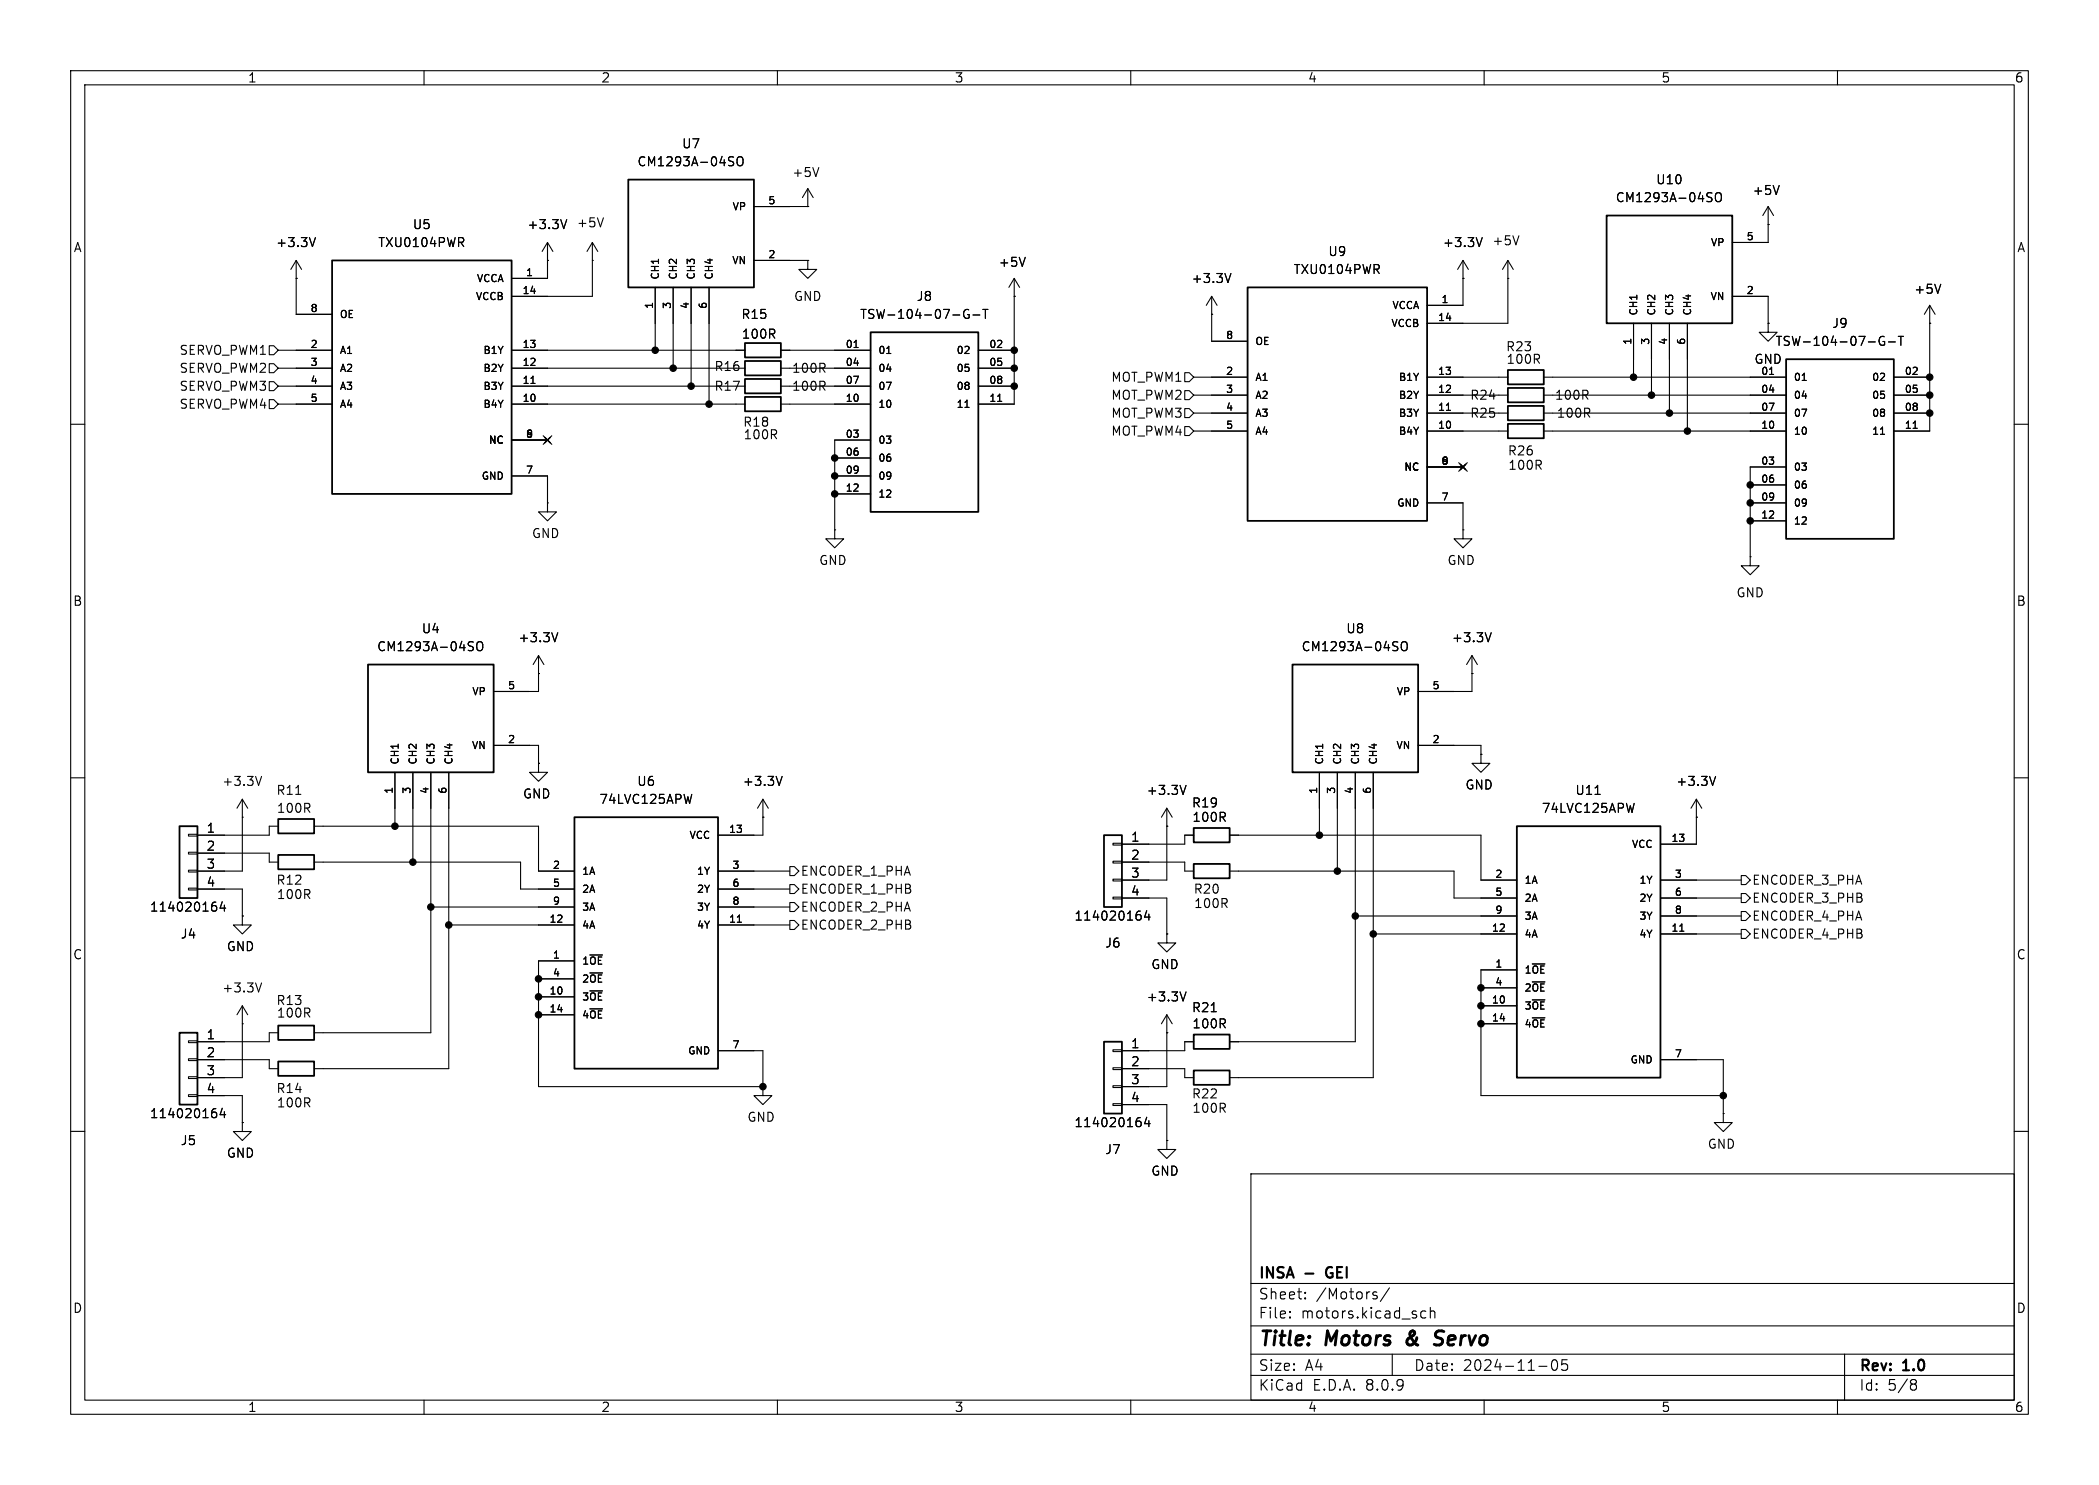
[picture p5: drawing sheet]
<svg xmlns="http://www.w3.org/2000/svg" width="297mm" height="210mm" viewBox="0 0 297 210" stroke-linecap="round" stroke-linejoin="round" font-family="sans-serif">
<g fill="none" stroke="#000" stroke-width=".15">
<path d="M10 10h277v190h-277zM12 12h273v186h-273zM60 10v2M110 10v2M160 10v2M210 10v2M260 10v2M41.9 39.4h.1M41.9 36.8l-.8 1.3M41.9 36.8v7.7h5.1M41.9 36.8l.8 1.3M44.6 33.6l-.4 1.3"/>
<path d="M65.2 34.3l.4 .6M65.6 33.7v.4M77.5 36.8h.1M77.5 34.3v5.1h-5.1M77.5 34.3l-.8 1.3M77.5 34.3l.7 1.3M80.2 31.1l-.4 1.2M83.8 36.8h.1M83.8 34.3v7.6h-11.4M83.8 34.3l-.7 1.3M83.8 34.3l.8 1.3M85.4 30.8l-.4 1.3"/>
<path d="M103.3 22.2h.5M103.6 22.8l.2 .3-.1 .2-.1 .1M104.5 22.2a.42 .42 0 0 1 .4 0 .42 .42 0 0 1 .2 .4v.4a.42 .42 0 0 1-.4 .5 .42 .42 0 0 1-.4-.5v-.4zM106.7 36.8h7.6M106.7 29.2h7.6M114.3 36.8v1.3h1.3l-1.3 1.3-1.3-1.3h1.3M114.3 36.8h.1M114.3 29.2h.1M114.3 26.7l-.8 1.2M114.3 26.7v2.5M114.3 26.7l.8 1.2M115.9 23.7l-.5 1.3"/>
<path d="M143.5 39.4v17.8h-5.1M143.5 39.4l-.8 1.2M143.5 39.4l.8 1.2M145.1 36.4l-.5 1.3M174.2 38.7l-.5 1.2M194.7 38.1l.5 .6M195.1 37.5v.5M207 39.4h.1M207 36.8l-.8 1.3M207 36.8v6.4h-5.1M207 36.8l.8 1.3M209.7 33.6l-.4 1.3"/>
<path d="M213.4 39.4h.1M213.4 36.8l-.8 1.3M213.4 36.8v8.9h-11.5M213.4 36.8l.7 1.3M214.9 33.3l-.4 1.3M241.8 27.2l.4 .1M242 27.9l.2 .3v.2l-.2 .1M242.8 27.4a.43 .43 0 0 1 .5-.1 .43 .43 0 0 1 .3 .4v.4a.42 .42 0 0 1-.5 .4 .42 .42 0 0 1-.4-.4zM250.2 31.8h.1M250.2 29.2v5.1h-5.1M250.2 29.2l-.8 1.3M250.2 29.2l.8 1.3"/>
<path d="M251.8 26.2l-.5 1.3M38.1 48.9h.6l.7 .6-.7 .7h-.6zM38.1 51.4h.6l.7 .7-.7 .6h-.6zM38.1 54h.6l.7 .6-.7 .6h-.6zM38.1 56.5h.6l.7 .7-.7 .6h-.6zM39.4 57.2h7.6M39.4 54.6h7.6M39.4 52.1h7.6M39.4 49.5h7.6M72.4 57.2h33M72.4 54.6h33M72.4 52.1h33"/>
<path d="M72.4 49.5h33M75.1 54.2h.6M92.7 40.6v8.9M95.2 40.6v11.5M97.8 40.6v14M100.3 40.6v16.6M110.5 57.2h12.7M110.5 54.6h12.7M110.5 52.1h12.7M110.5 49.5h12.7M120.8 49.1h.6M125.5 50h.5"/>
<path d="M136.5 57.6h.6M137.1 43.8a.62 .62 0 0 0-.8 .5 .62 .62 0 0 0 .5 .7l.3-.1v-.4h-.2M137.7 44.5h.9M138.4 54.6h5.1M138.4 52.1h5.1M138.4 49.5h5.1M139.1 43.8h.7M139.4 43.8v1.2M141.2 56.8h.5M143.5 41.9h.1M167.6 57.8h.7l.6 .6-.6 .7h-.7zM167.6 55.2h.7l.6 .7-.6 .6h-.7z"/>
<path d="M167.6 52.7h.7l.6 .6-.6 .7h-.7zM168.9 58.4h7.6M168.9 55.9h7.6M168.9 53.3h7.6M171.4 44.5h.1M171.4 41.9l-.7 1.3M171.4 41.9v6.4h5.1M171.4 41.9l.8 1.3M201.9 58.4h11.5M201.9 55.9h11.5M201.9 53.3h11.5M204.7 58h.5"/>
<path d="M218.4 58.4h34.3M218.4 55.9h34.3M218.4 53.3h34.3M231.1 45.7v7.6M233.7 45.7v10.2M236.2 45.7v12.7M238.8 45.7v15.3M245.1 41.9h5.1v3.8M250.2 45.7v1.3h1.3l-1.3 1.3-1.3-1.3h1.3M250.2 45.7h.1M250.4 53h.6M255 53.8h.6"/>
<path d="M266.6 47.6a.62 .62 0 0 0-.8 .5 .62 .62 0 0 0 .5 .7l.4-.1v-.4h-.3M267.2 48.4h1M268 58.4h5M268 55.9h5M268 53.3h5M268.6 47.6h.7M269 47.6v1.2M273 45.7h.1M273 43.2l-.7 1.3M273 43.2v17.8h-5M273 43.2l.8 1.3M274.6 40.2l-.4 1.3"/>
<path d="M10 60h2M72.4 62.2h5.1M72.4 67.3h5.1v3.8M76.9 61.6l1.2 1.2M77.5 71.1v1.3h1.2l-1.2 1.3-1.3-1.3h1.3M77.5 71.1h.1M78.1 61.6l-1.2 1.2M118.1 74.9v1.3h1.3l-1.3 1.3-1.3-1.3h1.3M118.1 74.9h.1M118.1 67.3h5.1M118.1 64.8h5.1M118.1 69.9h5.1"/>
<path d="M123.2 62.2h-5.1v12.7M167.6 60.3h.7l.6 .7-.6 .6h-.7zM168.9 61h7.6M201.9 61h11.5M201.9 71.1h5.1v3.8M201.9 66h5.1M206.4 65.4l1.2 1.2M207 74.9v1.3h1.3l-1.3 1.3-1.3-1.3h1.3M207 74.9h.1M207.6 65.4l-1.2 1.2M218.4 61h34.3M247.6 78.7v1.3h1.3l-1.3 1.3-1.2-1.3h1.2"/>
<path d="M247.6 78.7h.1M247.6 71.1h5.1M247.6 68.6h5.1M247.6 73.7h5.1M252.7 66h-5.1v12.7M266.1 61.4h.6M270.7 60.6h.6M285 60h2M66.5 90.7l.5 .1M66.7 91.4l.3 .3-.1 .2-.2 .1M67.5 90.9a.43 .43 0 0 1 .5-.1 .43 .43 0 0 1 .3 .4v.4a.42 .42 0 0 1-.4 .4 .42 .42 0 0 1-.4-.4zM76.2 95.3h.1"/>
<path d="M76.2 92.7v5.1h-6.4M76.2 92.7l-.8 1.3M76.2 92.7l.8 1.3M78.9 89.5l-.4 1.2M197.3 90.7l.5 .1M197.5 91.4l.3 .3-.1 .2-.2 .1M198.3 90.9a.43 .43 0 0 1 .5-.1 .43 .43 0 0 1 .3 .4v.4a.42 .42 0 0 1-.4 .4 .42 .42 0 0 1-.4-.4zM208.3 95.3h.1M208.3 92.7v5.1h-7.6M208.3 92.7l-.8 1.3M208.3 92.7l.7 1.3M211 89.5l-.4 1.2"/>
<path d="M10 110h2M26.7 118h1.2v.2h-1.2zM34.3 115.6h.1M34.3 113l-.8 1.3M34.3 113v10.2h-6.4M34.3 113l.8 1.3M37 109.8l-.4 1.3M39.4 116.8h-1.3v1.3h-10.2M41.8 112.3h.8M44.4 116.8h31.8v6.4h5.1M55.9 109.2v7.6M58.4 109.2v12.7"/>
<path d="M61 109.2v36.9h-16.6M63.5 109.2v41.9h-19.1M69.8 105.4h6.4v2.6M76.2 108v1.2h1.3l-1.3 1.3-1.3-1.3h1.3M76.2 108h.1M97.9 112.3l-.3 1.3M107.9 115.6h.1M107.9 113v5.1h-6.3M107.9 113l-.7 1.3M107.9 113l.8 1.3M110.7 109.8l-.5 1.3M157.5 119.3h1.2v.2h-1.2z"/>
<path d="M165.1 116.8h.1M165.1 114.3v10.2h-6.4M165.1 114.3l-.8 1.3M165.1 114.3l.8 1.3M167.8 111.1l-.4 1.2M168.9 118.1h-1.3v1.3h-8.9M174 118.1h35.5v6.4h5.1M186.7 109.2v8.9M189.2 109.2v14M191.8 109.2v38.1h-17.8M194.3 109.2v43.2h-20.3M200.7 105.4h8.8v1.3"/>
<path d="M209.5 106.7v1.3h1.3l-1.3 1.2-1.2-1.2h1.2M209.5 106.7h.1M225.7 112.3h.7M231.2 113.6l-.3 1.3M240 115.6h.1M240 113v6.4h-5.1M240 113l-.7 1.3M240 113l.8 1.3M242.8 109.8l-.5 1.3M285 110h2M26.7 125.6h1.2v.3h-1.2zM26.7 123.1h1.2v.2h-1.2z"/>
<path d="M26.7 120.5h1.2v.3h-1.2zM27.9 125.7h6.4v3.8M27.9 120.7h10.2v1.2h1.3M30.3 127.6h.2M30.4 128.1l.3 .2v.3l-.3 .2M31.4 127.5l-.3 .9h.8M31.7 128v.8M34.3 129.5v1.3h1.3l-1.3 1.3-1.3-1.3h1.3M34.3 129.5h.1M37 139l-.4 1.3M44.4 121.9h29.3v3.8h7.6M61 128.3h20.3"/>
<path d="M63.5 130.8h17.8M76.2 138.4h5.1M81.3 135.9h-5.1v17.8h31.7M83.5 135.1h1.7M83.5 137.6h1.7M101.6 123.2h10.2M101.6 130.8h10.2M101.6 125.7h10.2M101.6 128.3h10.2M104.3 130.4h.6M111.8 125.1h.6l.6 .6-.6 .7h-.6zM111.8 122.6h.6l.6 .6-.6 .6h-.6z"/>
<path d="M111.8 127.6h.6l.6 .7-.6 .6h-.6zM111.8 130.2h.6l.6 .6-.6 .6h-.6zM157.5 126.9h1.2v.2h-1.2zM157.5 124.3h1.2v.3h-1.2zM157.5 121.8h1.2v.2h-1.2zM158.7 127h6.4v5.1M158.7 121.9h8.9v1.3h1.3M161.1 128.8h.3M161.2 129.3l.3 .3v.3l-.3 .2M162.3 128.8l-.3 .9h.7M162.6 129.3v.8M165.1 132.1v1.3h1.3l-1.3 1.2-1.3-1.2h1.3"/>
<path d="M165.1 132.1h.1M174 123.2h31.7v3.8h8.9M191.8 129.5h22.8M194.3 132.1h20.3M209.5 139.7h5.1M214.6 137.2h-5.1v17.7h34.3M216.8 136.3h1.8M216.8 138.9h1.8M234.9 132.1h11.5M234.9 124.5h11.5M234.9 127h11.5M234.9 129.5h11.5"/>
<path d="M237.7 131.7h.6M246.4 123.8h.6l.6 .7-.6 .6h-.6zM246.4 128.9h.6l.6 .6-.6 .7h-.6zM246.4 131.4h.6l.6 .7-.6 .6h-.6zM246.4 126.4h.6l.6 .6-.6 .6h-.6zM26.7 154.8h1.2v.3h-1.2zM26.7 152.3h1.2v.2h-1.2zM26.7 149.7h1.2v.3h-1.2zM26.7 147.2h1.2v.2h-1.2zM27.9 154.9h6.4v3.9M27.9 149.9h10.2v1.2h1.3M30.3 156.8h.2"/>
<path d="M30.4 157.3l.3 .2v.3l-.3 .3M31.4 156.7l-.3 .9h.8M31.7 157.2v.9M34.3 144.8h.1M34.3 158.8v1.2h1.3l-1.3 1.3-1.3-1.3h1.3M34.3 158.8h.1M34.3 142.2v10.2h-6.4M34.3 142.2l-.8 1.3M34.3 142.2l.8 1.3M39.4 146.1h-1.3v1.2h-10.2M76.2 141h5.1M76.2 143.5h5.1"/>
<path d="M83.5 140.1h1.7M83.5 142.7h1.7M101.6 148.6h6.3v5.1M107.9 153.7v1.2h1.3l-1.3 1.3-1.2-1.3h1.2M107.9 153.7h.1M157.5 156.1h1.2v.2h-1.2zM157.5 153.5h1.2v.3h-1.2zM157.5 151h1.2v.3h-1.2zM157.5 148.5h1.2v.2h-1.2zM158.7 156.2h6.4v5.1M158.7 151.1h8.9v1.3h1.3M161.1 158.1h.3"/>
<path d="M161.2 158.5l.3 .3v.3l-.3 .2M162.3 158l-.3 .9h.7M162.6 158.5v.8M165.1 146.1h.1M165.1 143.5l-.8 1.3M165.1 143.5v10.2h-6.4M165.1 143.5l.8 1.3M167.8 140.3l-.4 1.2M168.9 147.3h-1.3v1.3h-8.9M171.4 143.1h.7M209.5 142.2h5.1M209.5 144.8h5.1"/>
<path d="M216.8 141.4h1.8M216.8 143.9h1.8M234.9 149.9h8.9v7.6M243.8 157.5v1.3h1.3l-1.3 1.2-1.2-1.2h1.2M243.8 157.5h.1M10 160h2M165.1 161.3v1.3h1.3l-1.3 1.2-1.3-1.2h1.3M165.1 161.3h.1M177 166h108v32h-108zM285 160h2M60 198v2M110 198v2"/>
<path d="M160 198v2M177 194.5h108M177 191.5h108M177 187.5h108M177 181.5h108M182.5 186.3h.1l-.1 .1M182.5 186.3v.1M182.5 185.5v.1M182.5 185.5h.1l-.1 .1M184.7 183.6v.1M184.7 183.6h-.1l.1 .1M184.7 182.8v.1"/>
<path d="M184.7 182.8h-.1l.1 .1M194.5 183.2l.3 .1 .1 .2-.2 .2h-.3M194.5 182.7l.3 .1M196.6 182.1l-1.3 2M197 191.5v3M201.7 185.5l-.4-.1-.3 .3v.4l.2 .2 .1 .1 .4-.1M202.4 185.5a.37 .37 0 0 1 .6 .1v.8M202.4 184.9v1.5M210 198v2M217.7 193.2h1.2M219.7 192.4a.36 .36 0 0 1 .3-.1 .36 .36 0 0 1 .3 .3 .77 .77 0 0 1-.4 1.2 .91 .91 0 0 1-.2-1.4zM221.7 192.3h-.7v.7l.2-.1h.5l.1 .3-.1 .5-.2 .1h-.3l-.2-.1"/>
<path d="M260 198v2M261 191.5v6.5M270.6 195.1l.4 .1a.31 .31 0 0 1 .2 .3 .31 .31 0 0 1-.3 .2M270.6 195.7h.3M270.9 195.7l.2 .2 .1 .4-.2 .2-.4 .1"/>
</g>
<path d="M199.2 189.4a.53 .53 0 0 0 0 .7M204 190a.85 .85 0 0 1-1.1 .1M204 188.2h-.4a.49 .49 0 0 0-.5 .4 .49 .49 0 0 0 .3 .6l.6 .2" fill="none" stroke="#000" stroke-width=".4"/>
<path d="M187.8 179.4a1.04 1.04 0 0 0 0 1.1" fill="none" stroke="#000" stroke-width=".3"/>
<g fill="none" stroke="#000" stroke-width=".25">
<path d="M47 36.8h25.4v33.1h-25.4zM88.9 25.4h17.8v15.2h-17.8zM227.3 30.5h17.8v15.2h-17.8zM105.4 48.5h5.1v2h-5.1zM105.4 51.1h5.1v2h-5.1zM105.4 53.6h5.1v2h-5.1zM105.4 56.1h5.1v2.1h-5.1zM123.2 47h15.2v25.4h-15.2zM176.5 40.6h25.4v33.1h-25.4zM213.4 59.9h5v2.1h-5zM213.4 57.4h5v2h-5zM213.4 54.9h5v2h-5z"/>
<path d="M213.4 52.3h5v2.1h-5zM252.7 50.8h15.3v25.4h-15.3zM52.1 94h17.7v15.2h-17.7zM182.9 94h17.8v15.2h-17.8zM25.4 116.8h2.5v10.2h-2.5zM39.4 115.8h5v2.1h-5zM81.3 115.6h20.3v35.5h-20.3zM156.2 118.1h2.5v10.2h-2.5zM168.9 117.1h5.1v2h-5.1zM214.6 116.8h20.3v35.6h-20.3zM39.4 120.9h5v2h-5zM168.9 122.2h5.1v2h-5.1z"/>
<path d="M25.4 146.1h2.5v10.1h-2.5zM39.4 145h5v2.1h-5zM39.4 150.1h5v2h-5zM156.2 147.3h2.5v10.2h-2.5zM168.9 151.4h5.1v2h-5.1zM168.9 146.3h5.1v2h-5.1z"/>
</g>
<g fill="#000" stroke="#000" stroke-width=".15">
<circle cx="92.7" cy="49.5" r=".46"/>
<circle cx="95.2" cy="52.1" r=".46"/>
<circle cx="97.8" cy="54.6" r=".46"/>
<circle cx="100.3" cy="57.2" r=".46"/>
<circle cx="143.5" cy="54.6" r=".46"/>
<circle cx="143.5" cy="52.1" r=".46"/>
<circle cx="143.5" cy="49.5" r=".46"/>
<circle cx="231.1" cy="53.3" r=".46"/>
<circle cx="233.7" cy="55.9" r=".46"/>
<circle cx="236.2" cy="58.4" r=".46"/>
<circle cx="273" cy="55.9" r=".46"/>
<circle cx="273" cy="58.4" r=".46"/>
<circle cx="273" cy="53.3" r=".46"/>
<circle cx="118.1" cy="67.3" r=".46"/>
<circle cx="118.1" cy="69.9" r=".46"/>
<circle cx="118.1" cy="64.8" r=".46"/>
<circle cx="238.8" cy="61" r=".46"/>
<circle cx="247.6" cy="68.6" r=".46"/>
<circle cx="247.6" cy="71.1" r=".46"/>
<circle cx="247.6" cy="73.7" r=".46"/>
<circle cx="55.9" cy="116.8" r=".46"/>
<circle cx="186.7" cy="118.1" r=".46"/>
<circle cx="58.4" cy="121.9" r=".46"/>
<circle cx="61" cy="128.3" r=".46"/>
<circle cx="63.5" cy="130.8" r=".46"/>
<circle cx="76.2" cy="138.4" r=".46"/>
<circle cx="189.2" cy="123.2" r=".46"/>
<circle cx="191.8" cy="129.5" r=".46"/>
<circle cx="194.3" cy="132.1" r=".46"/>
<circle cx="209.5" cy="139.7" r=".46"/>
<circle cx="76.2" cy="141" r=".46"/>
<circle cx="76.2" cy="143.5" r=".46"/>
<circle cx="107.9" cy="153.7" r=".46"/>
<circle cx="209.5" cy="144.8" r=".46"/>
<circle cx="209.5" cy="142.2" r=".46"/>
<circle cx="243.8" cy="154.9" r=".46"/>
</g>
<g font-size="2.8">
<text x="178" y="190.9">Title:</text>
<text x="187.7" y="190.9">Motors</text>
<text x="199.9" y="190.9">&amp;</text>
<text x="204.7" y="190.9">Servo</text>
</g>
<g font-size="2.1">
<text x="178" y="184">Sheet:</text>
<text x="178" y="181.2">INSA</text>
<text x="184.7" y="181.2">-</text>
<text x="186.2" y="184">/Motors/</text>
<text x="188.3" y="181.2">GEI</text>
<text x="178" y="186.7">File:</text>
<text x="184.1" y="186.7">motors.kicad_sch</text>
<text x="178" y="196.9">KiCad</text>
<text x="178" y="194.1">Size:</text>
<text x="184.7" y="194.1">A4</text>
<text x="185.7" y="196.9">E.D.A.</text>
<text x="193.3" y="196.9">8.0.9</text>
<text x="200" y="194.1">Date:</text>
<text x="207" y="194.1">2024-11-05</text>
<text x="263" y="194.3">Rev:</text>
<text x="263" y="196.9">Id:</text>
<text x="267.1" y="196.9">5/8</text>
<text x="269.4" y="194.3">1.0</text>
</g>
<g font-size="1.8">
<text x="35" y="11.9">1</text>
<text x="85" y="11.9">2</text>
<text x="135" y="11.9">3</text>
<text x="185" y="11.9">4</text>
<text x="235" y="11.9">5</text>
<text x="285" y="11.9">6</text>
<text x="90.1" y="23.7">CM1293A-04SO</text>
<text x="96.4" y="21.2">U7</text>
<text x="112" y="25.2">+5V</text>
<text x="228.5" y="28.8">CM1293A-04SO</text>
<text x="234.2" y="26.3">U10</text>
<text x="247.9" y="27.8">+5V</text>
<text x="10.3" y="35.9">A</text>
<text x="39" y="35.2">+3.3V</text>
<text x="53.4" y="35.2">TXU0104PWR</text>
<text x="58.3" y="32.6">U5</text>
<text x="74.5" y="32.6">+3.3V</text>
<text x="81.5" y="32.4">+5V</text>
<text x="204.1" y="35.2">+3.3V</text>
<text x="211.1" y="34.9">+5V</text>
<text x="285.3" y="35.9">A</text>
<text x="141.2" y="37.9">+5V</text>
<text x="168.5" y="40.2">+3.3V</text>
<text x="183" y="39">TXU0104PWR</text>
<text x="187.9" y="36.4">U9</text>
<text x="270.8" y="41.8">+5V</text>
<text x="104.8" y="45.3">R15</text>
<text x="112.3" y="42.8">GND</text>
<text x="121.6" y="45.3">TSW-104-07-G-T</text>
<text x="129.6" y="42.8">J8</text>
<text x="259.2" y="46.6">J9</text>
<text x="25.3" y="50.4">SERVO_PWM1</text>
<text x="25.3" y="52.9">SERVO_PWM2</text>
<text x="101" y="52.7">R16</text>
<text x="104.9" y="48.1">100R</text>
<text x="112" y="52.9">100R</text>
<text x="213" y="49.9">R23</text>
<text x="213.1" y="51.7">100R</text>
<text x="248.2" y="51.7">GND</text>
<text x="251.1" y="49.1">TSW-104-07-G-T</text>
<text x="25.3" y="55.5">SERVO_PWM3</text>
<text x="25.3" y="58">SERVO_PWM4</text>
<text x="101" y="55.5">R17</text>
<text x="112" y="55.5">100R</text>
<text x="157.1" y="59.3">MOT_PWM3</text>
<text x="157.1" y="56.7">MOT_PWM2</text>
<text x="157.1" y="54.2">MOT_PWM1</text>
<text x="207.9" y="59.3">R25</text>
<text x="207.9" y="56.7">R24</text>
<text x="219.9" y="56.7">100R</text>
<text x="220.2" y="59.3">100R</text>
<text x="105.1" y="60.6">R18</text>
<text x="105.1" y="62.3">100R</text>
<text x="157.1" y="61.8">MOT_PWM4</text>
<text x="213.3" y="64.6">R26</text>
<text x="213.3" y="66.6">100R</text>
<text x="75.2" y="76.3">GND</text>
<text x="115.8" y="80.1">GND</text>
<text x="204.7" y="80.1">GND</text>
<text x="10.3" y="85.9">B</text>
<text x="59.6" y="89.8">U4</text>
<text x="190.4" y="89.8">U8</text>
<text x="245.6" y="84.7">GND</text>
<text x="285.3" y="85.9">B</text>
<text x="53.3" y="92.3">CM1293A-04SO</text>
<text x="73.3" y="91">+3.3V</text>
<text x="184.1" y="92.3">CM1293A-04SO</text>
<text x="205.3" y="91">+3.3V</text>
<text x="31.3" y="111.4">+3.3V</text>
<text x="39" y="112.6">R11</text>
<text x="73.9" y="113.1">GND</text>
<text x="84.7" y="113.9">74LVC125APW</text>
<text x="90.1" y="111.4">U6</text>
<text x="105" y="111.4">+3.3V</text>
<text x="162.2" y="112.6">+3.3V</text>
<text x="207.3" y="111.9">GND</text>
<text x="222.8" y="112.6">U11</text>
<text x="237.1" y="111.4">+3.3V</text>
<text x="29.1" y="117.9">1</text>
<text x="39.1" y="115.2">100R</text>
<text x="159.9" y="119.1">1</text>
<text x="168.6" y="114.4">R19</text>
<text x="168.6" y="116.4">100R</text>
<text x="218.1" y="115.2">74LVC125APW</text>
<text x="29.1" y="120.4">2</text>
<text x="29.1" y="122.9">3</text>
<text x="29.1" y="125.5">4</text>
<text x="39" y="125.3">R12</text>
<text x="113.2" y="124.1">ENCODER_1_PHA</text>
<text x="159.9" y="121.7">2</text>
<text x="159.9" y="124.2">3</text>
<text x="247.8" y="125.3">ENCODER_3_PHA</text>
<text x="21.1" y="129.1">114020164</text>
<text x="39.1" y="127.4">100R</text>
<text x="113.2" y="126.6">ENCODER_1_PHB</text>
<text x="113.2" y="129.1">ENCODER_2_PHA</text>
<text x="113.2" y="131.7">ENCODER_2_PHB</text>
<text x="151.9" y="130.4">114020164</text>
<text x="159.9" y="126.7">4</text>
<text x="168.8" y="126.6">R20</text>
<text x="168.9" y="128.6">100R</text>
<text x="247.8" y="130.4">ENCODER_4_PHA</text>
<text x="247.8" y="127.9">ENCODER_3_PHB</text>
<text x="10.3" y="135.9">C</text>
<text x="25.5" y="132.9">J4</text>
<text x="32" y="134.7">GND</text>
<text x="156.3" y="134.2">J6</text>
<text x="162.8" y="137.3">GND</text>
<text x="247.8" y="132.9">ENCODER_4_PHB</text>
<text x="285.3" y="135.9">C</text>
<text x="31.3" y="140.6">+3.3V</text>
<text x="39" y="142.3">R13</text>
<text x="162.2" y="141.8">+3.3V</text>
<text x="168.6" y="143.4">R21</text>
<text x="29.1" y="147.1">1</text>
<text x="29.1" y="149.6">2</text>
<text x="39.1" y="144.1">100R</text>
<text x="159.9" y="148.3">1</text>
<text x="168.6" y="145.6">100R</text>
<text x="29.1" y="152.1">3</text>
<text x="29.1" y="154.7">4</text>
<text x="39" y="154.8">R14</text>
<text x="159.9" y="150.9">2</text>
<text x="159.9" y="153.4">3</text>
<text x="159.9" y="156">4</text>
<text x="168.6" y="155.5">R22</text>
<text x="21.1" y="158.3">114020164</text>
<text x="39.1" y="156.8">100R</text>
<text x="105.7" y="158.9">GND</text>
<text x="151.9" y="159.6">114020164</text>
<text x="168.6" y="157.6">100R</text>
<text x="25.5" y="162.2">J5</text>
<text x="32" y="163.9">GND</text>
<text x="156.3" y="163.4">J7</text>
<text x="162.8" y="166.5">GND</text>
<text x="241.5" y="162.7">GND</text>
<text x="10.3" y="185.9">D</text>
<text x="285.3" y="185.9">D</text>
<text x="35" y="199.9">1</text>
<text x="85" y="199.9">2</text>
<text x="135" y="199.9">3</text>
<text x="185" y="199.9">4</text>
<text x="235" y="199.9">5</text>
<text x="285" y="199.9">6</text>
</g>
<g font-size="1.4">
<text x="103.5" y="29.9">VP</text>
<text x="108.6" y="29">5</text>
<text x="242" y="35">VP</text>
<text x="247" y="34">5</text>
<text x="67.3" y="40.1">VCCA</text>
<text x="73.8" y="41.7">14</text>
<text x="74.3" y="39.1">1</text>
<text x="93.4" y="39.6" transform="rotate(-90 93.4 39.6)">CH1</text>
<text x="96" y="39.6" transform="rotate(-90 96 39.6)">CH2</text>
<text x="98.5" y="39.6" transform="rotate(-90 98.5 39.6)">CH3</text>
<text x="101.1" y="39.6" transform="rotate(-90 101.1 39.6)">CH4</text>
<text x="103.5" y="37.6">VN</text>
<text x="108.6" y="36.6">2</text>
<text x="247" y="41.7">2</text>
<text x="43.8" y="44.2">8</text>
<text x="48" y="45.2">OE</text>
<text x="67.2" y="42.6">VCCB</text>
<text x="92.5" y="43.8" transform="rotate(-90 92.5 43.8)">1</text>
<text x="95" y="43.8" transform="rotate(-90 95 43.8)">3</text>
<text x="97.5" y="43.8" transform="rotate(-90 97.5 43.8)">4</text>
<text x="100.1" y="43.8" transform="rotate(-90 100.1 43.8)">6</text>
<text x="196.7" y="46.5">VCCB</text>
<text x="196.9" y="43.9">VCCA</text>
<text x="203.4" y="45.5">14</text>
<text x="203.9" y="42.9">1</text>
<text x="231.9" y="44.7" transform="rotate(-90 231.9 44.7)">CH1</text>
<text x="234.4" y="44.7" transform="rotate(-90 234.4 44.7)">CH2</text>
<text x="237" y="44.7" transform="rotate(-90 237 44.7)">CH3</text>
<text x="239.5" y="44.7" transform="rotate(-90 239.5 44.7)">CH4</text>
<text x="241.9" y="42.6">VN</text>
<text x="43.8" y="49.3">2</text>
<text x="43.8" y="51.8">3</text>
<text x="48" y="50.3">A1</text>
<text x="48" y="52.8">A2</text>
<text x="68.3" y="52.8">B2Y</text>
<text x="68.3" y="50.3">B1Y</text>
<text x="73.8" y="51.8">12</text>
<text x="73.8" y="49.3">13</text>
<text x="119.6" y="49.3">01</text>
<text x="119.6" y="51.8">04</text>
<text x="124.2" y="50.3">01</text>
<text x="124.2" y="52.8">04</text>
<text x="135.2" y="50.3">02</text>
<text x="135.2" y="52.8">05</text>
<text x="139.9" y="49.3">02</text>
<text x="139.9" y="51.8">05</text>
<text x="173.4" y="53.1">2</text>
<text x="173.4" y="48">8</text>
<text x="177.5" y="49">OE</text>
<text x="203.4" y="53.1">13</text>
<text x="230.9" y="48.9" transform="rotate(-90 230.9 48.9)">1</text>
<text x="233.4" y="48.9" transform="rotate(-90 233.4 48.9)">3</text>
<text x="236" y="48.9" transform="rotate(-90 236 48.9)">4</text>
<text x="238.5" y="48.9" transform="rotate(-90 238.5 48.9)">6</text>
<text x="249.1" y="53.1">01</text>
<text x="269.4" y="53.1">02</text>
<text x="43.8" y="54.4">4</text>
<text x="43.8" y="56.9">5</text>
<text x="48" y="55.3">A3</text>
<text x="48" y="57.9">A4</text>
<text x="68.3" y="57.9">B4Y</text>
<text x="68.3" y="55.3">B3Y</text>
<text x="73.8" y="56.9">10</text>
<text x="73.8" y="54.4">11</text>
<text x="119.6" y="54.4">07</text>
<text x="119.6" y="56.9">10</text>
<text x="124.2" y="55.3">07</text>
<text x="124.2" y="57.9">10</text>
<text x="135.2" y="55.3">08</text>
<text x="135.2" y="57.9">11</text>
<text x="139.9" y="54.4">08</text>
<text x="139.9" y="56.9">11</text>
<text x="173.4" y="55.6">3</text>
<text x="173.4" y="58.2">4</text>
<text x="177.5" y="54.1">A1</text>
<text x="177.5" y="56.6">A2</text>
<text x="177.5" y="59.2">A3</text>
<text x="197.8" y="59.2">B3Y</text>
<text x="197.8" y="56.6">B2Y</text>
<text x="197.8" y="54.1">B1Y</text>
<text x="203.4" y="58.2">11</text>
<text x="203.4" y="55.6">12</text>
<text x="249.1" y="55.6">04</text>
<text x="249.1" y="58.2">07</text>
<text x="253.7" y="54.1">01</text>
<text x="253.7" y="56.6">04</text>
<text x="253.7" y="59.2">07</text>
<text x="264.8" y="54.1">02</text>
<text x="264.8" y="56.6">05</text>
<text x="264.8" y="59.2">08</text>
<text x="269.4" y="55.6">05</text>
<text x="269.4" y="58.2">08</text>
<text x="69" y="63">NC</text>
<text x="74.3" y="62">9</text>
<text x="119.6" y="62">03</text>
<text x="119.6" y="64.5">06</text>
<text x="124.2" y="63">03</text>
<text x="124.2" y="65.5">06</text>
<text x="173.4" y="60.7">5</text>
<text x="177.5" y="61.7">A4</text>
<text x="197.8" y="61.7">B4Y</text>
<text x="203.4" y="60.7">10</text>
<text x="203.9" y="65.8">9</text>
<text x="249.1" y="65.8">03</text>
<text x="249.1" y="60.7">10</text>
<text x="253.7" y="61.7">10</text>
<text x="264.8" y="61.7">11</text>
<text x="269.4" y="60.7">11</text>
<text x="68" y="68">GND</text>
<text x="74.3" y="67.1">7</text>
<text x="119.6" y="67.1">09</text>
<text x="119.6" y="69.6">12</text>
<text x="124.2" y="68">09</text>
<text x="124.2" y="70.6">12</text>
<text x="197.6" y="71.9">GND</text>
<text x="198.6" y="66.8">NC</text>
<text x="203.9" y="70.9">7</text>
<text x="249.1" y="68.3">06</text>
<text x="249.1" y="70.9">09</text>
<text x="253.7" y="66.8">03</text>
<text x="253.7" y="69.3">06</text>
<text x="253.7" y="71.9">09</text>
<text x="249.1" y="73.4">12</text>
<text x="253.7" y="74.4">12</text>
<text x="66.7" y="98.5">VP</text>
<text x="71.8" y="97.5">5</text>
<text x="197.5" y="98.5">VP</text>
<text x="202.6" y="97.5">5</text>
<text x="66.6" y="106.1">VN</text>
<text x="71.8" y="105.2">2</text>
<text x="197.5" y="106.1">VN</text>
<text x="202.6" y="105.2">2</text>
<text x="55.6" y="112.4" transform="rotate(-90 55.6 112.4)">1</text>
<text x="56.6" y="108.2" transform="rotate(-90 56.6 108.2)">CH1</text>
<text x="58.2" y="112.4" transform="rotate(-90 58.2 112.4)">3</text>
<text x="59.2" y="108.2" transform="rotate(-90 59.2 108.2)">CH2</text>
<text x="60.7" y="112.4" transform="rotate(-90 60.7 112.4)">4</text>
<text x="61.7" y="108.2" transform="rotate(-90 61.7 108.2)">CH3</text>
<text x="63.2" y="112.4" transform="rotate(-90 63.2 112.4)">6</text>
<text x="64.2" y="108.2" transform="rotate(-90 64.2 108.2)">CH4</text>
<text x="186.4" y="112.4" transform="rotate(-90 186.4 112.4)">1</text>
<text x="187.4" y="108.2" transform="rotate(-90 187.4 108.2)">CH1</text>
<text x="189" y="112.4" transform="rotate(-90 189 112.4)">3</text>
<text x="190" y="108.2" transform="rotate(-90 190 108.2)">CH2</text>
<text x="191.5" y="112.4" transform="rotate(-90 191.5 112.4)">4</text>
<text x="192.5" y="108.2" transform="rotate(-90 192.5 108.2)">CH3</text>
<text x="194.1" y="112.4" transform="rotate(-90 194.1 112.4)">6</text>
<text x="195" y="108.2" transform="rotate(-90 195 108.2)">CH4</text>
<text x="97.4" y="118.8">VCC</text>
<text x="103" y="117.9">13</text>
<text x="236.4" y="119.1">13</text>
<text x="78.1" y="122.9">2</text>
<text x="78.1" y="125.5">5</text>
<text x="82.3" y="123.9">1A</text>
<text x="98.5" y="123.9">1Y</text>
<text x="103.5" y="122.9">3</text>
<text x="103.5" y="125.5">6</text>
<text x="211.5" y="124.2">2</text>
<text x="215.6" y="125.2">1A</text>
<text x="230.8" y="120.1">VCC</text>
<text x="231.8" y="125.2">1Y</text>
<text x="236.9" y="124.2">3</text>
<text x="77.6" y="130.6">12</text>
<text x="78.1" y="128">9</text>
<text x="82.3" y="131.5">4A</text>
<text x="82.3" y="126.5">2A</text>
<text x="82.3" y="129">3A</text>
<text x="98.5" y="131.5">4Y</text>
<text x="98.5" y="126.5">2Y</text>
<text x="98.5" y="129">3Y</text>
<text x="103" y="130.6">11</text>
<text x="103.5" y="128">8</text>
<text x="211" y="131.8">12</text>
<text x="211.5" y="126.7">5</text>
<text x="211.5" y="129.3">9</text>
<text x="215.6" y="127.7">2A</text>
<text x="215.6" y="130.3">3A</text>
<text x="231.8" y="127.7">2Y</text>
<text x="231.8" y="130.3">3Y</text>
<text x="236.4" y="131.8">11</text>
<text x="236.9" y="126.7">6</text>
<text x="236.9" y="129.3">8</text>
<text x="78.1" y="135.6">1</text>
<text x="82.3" y="136.6">1~{OE}</text>
<text x="211.5" y="136.9">1</text>
<text x="215.6" y="137.9">1~{OE}</text>
<text x="215.6" y="132.8">4A</text>
<text x="231.8" y="132.8">4Y</text>
<text x="77.6" y="140.7">10</text>
<text x="77.6" y="143.3">14</text>
<text x="78.1" y="138.2">4</text>
<text x="82.3" y="141.7">3~{OE}</text>
<text x="82.3" y="139.2">2~{OE}</text>
<text x="211" y="142">10</text>
<text x="211.5" y="139.4">4</text>
<text x="215.6" y="143">3~{OE}</text>
<text x="215.6" y="140.4">2~{OE}</text>
<text x="82.3" y="144.2">4~{OE}</text>
<text x="97.2" y="149.3">GND</text>
<text x="103.5" y="148.3">7</text>
<text x="211" y="144.5">14</text>
<text x="215.6" y="145.5">4~{OE}</text>
<text x="236.9" y="149.6">7</text>
<text x="230.6" y="150.6">GND</text>
</g>
</svg>
